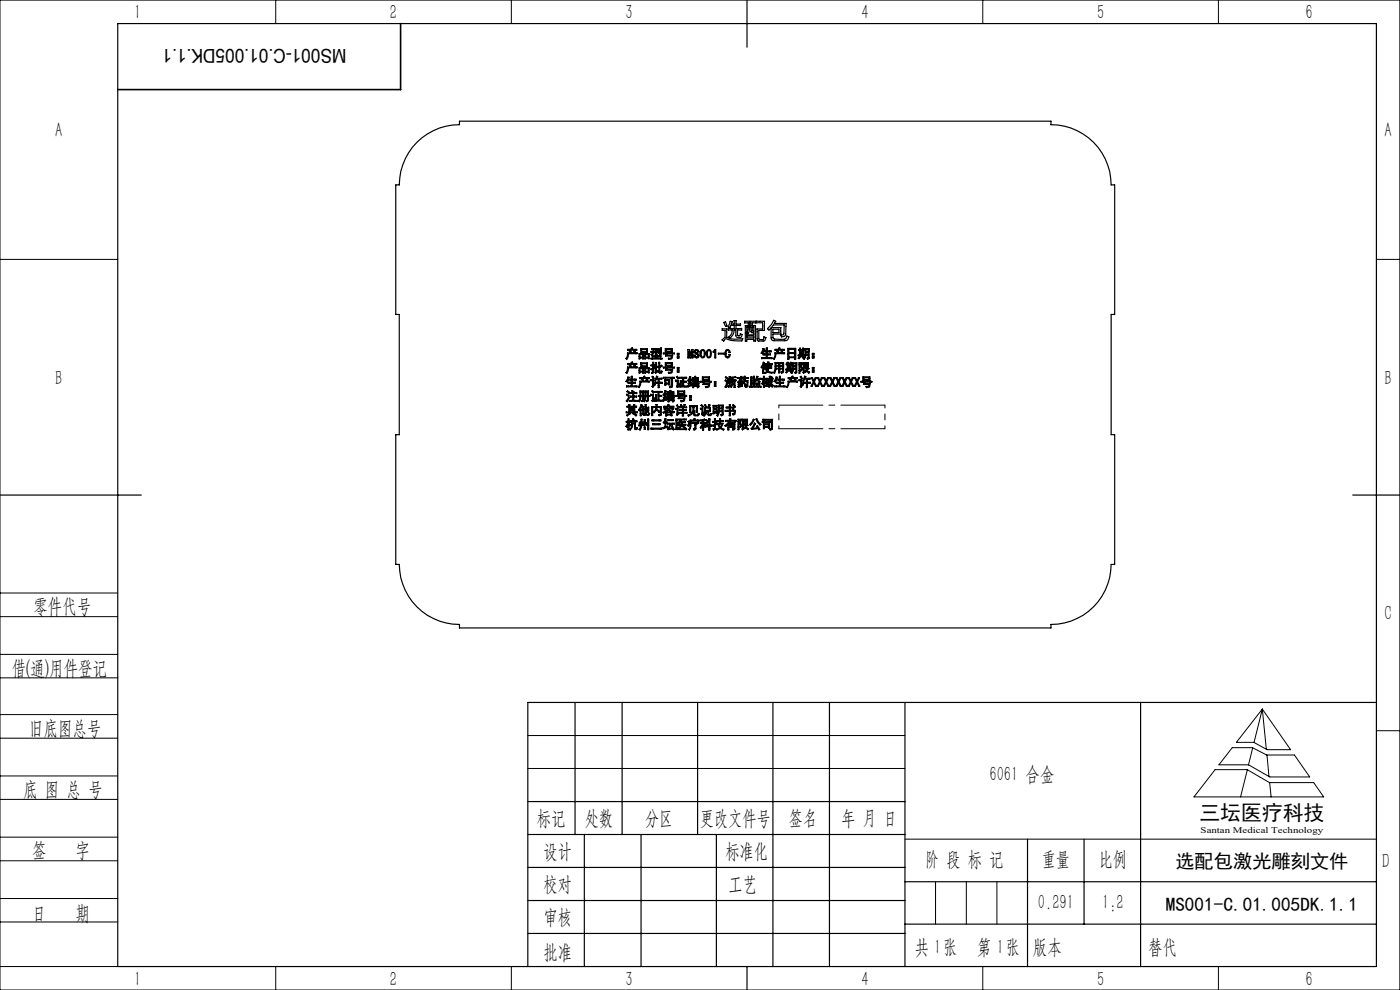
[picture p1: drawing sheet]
<svg xmlns="http://www.w3.org/2000/svg" width="297mm" height="210mm" viewBox="0 0 297 210" stroke-linecap="round" stroke-linejoin="round" font-family="sans-serif">
<g fill="none" stroke="#000" stroke-width=".21">
<path d="M0 0h297v210h-297zM58.5 0v5M108.5 0v5M208.5 0v5M258.5 0v5M0 55h25M292 55h5M0 138.8h25M0 125.8h25M0 130.8h25M0 143.8h25M0 156.6h25"/>
<path d="M0 151.6h25M112 156h80M261.4 158.6h4.3l3 1.6h5.9l3.2 4.6h-8.4l-4.5-2.6h-6.3zM265.7 158.6l-.8 3.6M267.8 150.4l6 8.6h-5l-2.8-1.5h-3.7zM267.8 150.4l-1.8 7.1M267.8 150.4l.8 8.5M292 155h5M0 169.6h25M0 164.6h25M0 177.6h25M112 163h80"/>
<path d="M192 178h100M257.8 163.3h6.8l4.7 2.7h9.4l2.1 3h-27.5zM264.6 163.3l-1.4 5.7M268.8 160.2l.4 4.5M269.3 166l.4 3M0 182.6h25M0 190.6h25M0 195.6h25M198.5 187v9M205 187v9M211.5 187v9M0 205h25"/>
<path d="M58.5 205v5M108.5 205v5M208.5 205v5M258.5 205v5"/>
</g>
<g fill="none" stroke="#000" stroke-width=".25">
<path d="M25 5h267v200h-267zM158.5 0v10M88.4 30.2a12.9 12.9 0 0 1 9.1-3.8v-.7h125.5v.7a12.8 12.8 0 0 1 12.7 12.8h.8v27.5h-.8v25.5h.8v27.5h-.8a12.8 12.8 0 0 1-12.7 12.8v.7h-125.5v-.7a12.8 12.8 0 0 1-12.8-12.8h-.7v-27.5h.7v-25.5h-.7v-27.5h.7a13 13 0 0 1 3.7-9zM133.1 74.1h.9l-.1-.2 .3-.1v.3h.9v.2h-2zM133.1 74.9h1.2l.2-.6 .3 .1-.3 .5 .6-.1v.2h-1.8l-.1 .7-.2 .5-.2-.1 .3-.7zM133.1 77.1h.9l-.1-.2 .3-.1v.3h.9v.2h-2zM133.1 77.8h1.2l.2-.5 .3 .1-.3 .4h.6v.2h-1.8l-.1 .7-.2 .5-.2-.2 .3-.6zM133.2 80h.3l-.2 .4h.6v-.6h.2v.6h.8v.2h-.8v.5h.7v.2h-.7v.6h1v.2h-2.2v-.2h1v-.6h-.7v-.2h.7v-.5h-.7l-.2 .4-.2-.1zM133.5 74.5l.2-.1 .2 .3-.2 .1zM133.5 77.5l.2-.1 .2 .3-.2 .1zM135.6 75h.9v1.1h-.2v-.2h-.6v.2h-.1zM135.6 78h.9v1.1h-.2v-.2h-.6v.2h-.1z"/>
<path d="M135.7 75.2h.6v.6h-.6zM135.7 78.2h.6v.6h-.6zM135.9 74h1.4v.8h-1.4zM135.9 77h1.4v.8h-1.4zM136.1 74.1h1.1v.5h-1.1zM136.1 77.1h1.1v.5h-1.1zM136.8 78h.9v1.1h-.2v-.2h-.6v.2h-.1zM136.8 75h.9v1.1h-.2v-.2h-.6v.2h-.1zM136.9 75.2h.6v.6h-.6zM136.9 78.2h.6v.6h-.6zM138.3 79.9l.2-.1 .2 .4-.1 .2zM138.5 76.9h.2v.5h.2v.2h-.2v.5l.2-.1v.1l-.2 .1-.1 .9-.3 .1-.1-.2 .3-.1v-.6l-.3 .1-.2-.1 .5-.2v-.5h-.4v-.2h.4z"/>
<path d="M138.7 74.1h.3v.5h-.3zM139.1 76.9h.2v.8h.3v.2h-.3v1l.3-.2v.1l-.5 .4zM139.2 75.2v.3h-.8v.2h.8v.3h-1.1v.2h2.3v-.2h-1v-.3h.8v-.2h-.8v-.3h-.4v-.5h-.3l-.4 .7-.1-.1-.1-.1 .4-.5h-.4v-.2l.4 .1v-.5h-.2v-.2h1.2v.2h-.3v.5l.3-.1v.2h-.3v.5M139.3 79.8l.2 .1-.2 .3h1.1v.2h-.6v.7h.7v.2h-.7v.9h-.2v-.9h-.7v-.2h.7v-.7h-.3l-.2 .4-.3-.1zM139.6 74h.2v1h-.2zM139.7 76.9h.2v.9l.4-.3 .2 .1-.6 .4v.9l.3 .1 .1-.3 .2 .1-.2 .3-.5-.1zM140.1 73.8h.2v1.3l-.4 .2v-.2l.2-.1zM140.7 74.9h2.4v.2h-1.5l-.1 .3h1.2l-.2 .7-.6 .1-.1-.2 .5-.1 .2-.4h-1.3l.2-.4h-.7zM140.7 77.9h2.4v.2h-1.5l-.1 .3h1.2l-.2 .7-.6 .1-.1-.2 .5-.1 .2-.4h-1.3l.2-.4h-.7zM141.1 76.9h1.5v.8h-1.5zM141.1 73.9h1.5v.8h-1.5zM141.4 74.1h1v.4h-1z"/>
<path d="M141.4 77.1h1v.4h-1zM143.5 80l.2-.2 .3 .4-.2 .2zM143.7 75h.3v.3h-.3zM143.7 78.6h.3v.3h-.3zM143.7 75.6h.3v.3h-.3zM143.7 78h.3v.3h-.3zM146.1 74.7h.1M146.1 74.7v1.2h-.2v-1.8h.3l.2 1.2 .3-1.2h.3v1.8h-.2v-1.2M146.1 74.7l.3 1.2h.1l.3-1.2M146.3 79.9l.2 .1-.3 .7h.3l.1-.3 .2 .1-.5 .8 .3-.1v.2l-.5 .1-.1-.2 .4-.5-.4 .1-.1-.2zM146.8 74.7h.1M147.4 74.3l.3-.2a.48 .48 0 0 1 .6 .5h-.3a.26 .26 0 0 0-.3-.3 .26 .26 0 0 0-.1 .5l.6 .3a.54 .54 0 0 1-.3 .8 .54 .54 0 0 1-.7-.6h.3a.29 .29 0 0 0 .3 .4 .29 .29 0 0 0 .1-.5l-.6-.4z"/>
<path d="M148.7 74.4l.3-.3 .3 .1a1.12 1.12 0 0 1-.2 1.7l-.4-.2a1.49 1.49 0 0 1 0-1.3zM148.9 74.5l.3-.2 .2 .4-.1 .9-.4 .1a1.17 1.17 0 0 1 0-1.2zM149 79.9h1.5v.8h-1.5zM150 74.4l.4-.3 .2 .1a1.12 1.12 0 0 1-.2 1.7l-.4-.2a1.33 1.33 0 0 1 0-1.3zM150.2 74.5l.3-.2 .2 .4-.1 1h-.4a1.17 1.17 0 0 1 0-1.2zM151.3 74.5l.5-.4v1.8h-.2v-1.4l-.3 .2zM152.4 74.9h1.2v.2h-1.2zM153.2 69.7l1 .1v1.7a5.2 5.2 0 0 0 3.4 .4l-.2 .4a6.9 6.9 0 0 1-3.4-.4l-.5 .4-.3-.2 .6-.5v-1.5h-.6zM153.5 68.4l.4-.1 .3 .8-.3 .1zM154 79.9l.4 .3-.1 .2-.4-.3zM154.1 74.2l.1-.1a.55 .55 0 0 1 .7 .7h-.2l-.1-.3-.2-.2a.88 .88 0 0 0 0 1.4l.2-.1 .1-.4h.2a.57 .57 0 0 1-.3 .7 .57 .57 0 0 1-.7-.2l-.1-.6zM154.7 79.9h.2v.5h.3v.2h-.3v.4l.3-.1v.2l-.3 .1v.8l-.4 .2-.1-.3h.3v-.7l-.3 .2-.1-.2 .4-.1v-.5h-.3v-.2h.3z"/>
<path d="M154.9 68.1l.5 .2-.3 .4h.7l-.1-.7h.5l-.1 .7h1v.4l-1-.1v.7h1.2v.3h-.8v1.2h.4l.2-.4 .3 .1-.2 .7-1-.1-.1-1.5h-.4l-.2 1-.6 .7-.3-.2 .6-.7 .2-.8h-.9v-.3h1.3v-.7h-.8l-.1 .5-.4-.2zM158 68.1h2.3v.4h-.7v.6h.7v3.2h-.4v-.3h-1.5v.4h-.3v-3.3h.7v-.6h-.8zM158.4 69.3h.4l-.4 1.2zM158.4 71.3h1.5v.4h-1.5zM159 69.3h.3v1.2l.6 .1v.4h-1.5v-.4l.4 .2zM159 68.5h.3v.6h-.3zM159.3 80h.2v1h-.2zM159.6 69.3h.3v1l-.3-.2zM159.8 79.8h.3l-.1 1.3h-.2zM160.5 68.1h1.7v2h-1.2v1.8l.1 .1h.8l.2-.6 .4 .2-.3 .7h-1.4l-.1-.1-.1-2.4h1.2v-1.3h-1.3zM160.5 79.8l.3 .1-.2 .4 .8-.1v.3l-.8-.1-.3 .6-.2-.2zM161.9 73.9l.2 .1-.1 .4h.6v-.6h.2v.6h.8v.2h-.8v.5h.6v.2h-.6v.6h1v.2h-2.2v-.2h1v-.6h-.7v-.2h.7v-.5h-.7l-.2 .4-.2-.1z"/>
<path d="M161.9 76.8l.3 .1-.2 .4v1.9h-.2v-1.6l-.2 .4-.1-.1zM162 79.8h.2l-.1 .6h.3v.1h-.3v1.7h-.1v-1.2l-.3 .6-.1-.2 .4-.9h-.4v-.1h.4zM162.2 77.1l.7 .1v-.4h.2v.4l.7-.1v.3l-.7-.1v.3h.6v.6h-.6l-.2 .5 1 .3-.1 .2-1-.3-.6 .3-.1-.1 .6-.3-.4-.5 .2-.1 .3 .4 .1-.4h-.6v-.6h.6v-.3l-.7 .1zM162.5 77.7h.4v.3h-.4zM163.1 77.7h.4v.3h-.4zM163.6 79.9l.3 .2-.2 .1zM164 69.8h1.2v.7h-1.2zM164.1 67.9l.5 .2-.3 .5h2.5v.4l-.2 2.2-.8 .3-.2-.4 .7-.2 .1-2h-2.3l-.4 .6h2v1.4h-1.7l.1 1 2.3 .1 .3-.1 .2-.6 .5 .2a.77 .77 0 0 1-.9 .8h-2.3a.55 .55 0 0 1-.6-.6v-2.1l-.5 .4-.3-.3 .9-.9zM164.4 74.9h1.2l.2-.6 .3 .1-.3 .5 .6-.1v.2h-1.8l-.1 .7-.3 .5-.1-.1 .3-.7zM164.4 76.9h1.8l-.1 2.1-.3 .2-.1-.3h.3v-.6h-.6v.8h-.2v-.8h-.6l-.3 .9-.2-.1 .3-.8zM164.4 74.1h.9l-.1-.2 .2-.1 .1 .3h.9v.2h-2zM164.6 77.7h.6v.4h-.6z"/>
<path d="M164.6 77.1h.6v.4h-.6zM164.6 80h.3l-.2 .4h.6v-.6h.3v.6h.8v.2h-.8v.5h.6v.2h-.6v.6h.9v.2h-2.1v-.2h.9v-.6h-.6v-.2h.6v-.5h-.6l-.2 .4-.3-.1zM164.8 74.5l.2-.1 .2 .3-.2 .1zM165.4 77.7h.6v.4h-.6zM165.4 77.1h.6v.4h-.6zM167 76.9h.2v.3h.4v-.3h.3v.3h.1v.2h-.1v.9h.1v.2h-1.3v-.2h.3v-.9h-.2v-.2h.2zM167.1 78.5l.2 .2-.4 .4-.2-.1zM167.1 73.9h1.7v2.3h-.2v-.3h-1.2v.3h-.3zM167.2 77.7h.4v.3h-.4zM167.2 78.1h.4v.2h-.4zM167.2 77.4h.4v.2h-.4zM167.4 74.1h1.2v.7h-1.2z"/>
<path d="M167.4 75h1.2v.7h-1.2zM167.6 78.5l.3 .3-.1 .2-.3-.3zM168.2 77h.9l-.1 2-.3 .2-.1-.2 .2-.1v-.6h-.4l-.4 .9-.2-.1a2.5 2.5 0 0 0 .4-2.1zM168.4 77.1h.4v.5h-.4zM168.4 77.7h.4v.5h-.4zM169.5 76.9h.8l-.3 .8 .3 .6-.4 .4-.1-.2 .2-.1v-.2a.8 .8 0 0 1 0-1.1h-.3v2.1h-.2zM169.6 73.9h.2v.3h.5v-.3h.2v.3h.2v.2h-.2v.9h.2v.2h-1.4v-.2h.3v-.9h-.2v-.2h.2zM169.7 75.5l.2 .2-.5 .4zM169.8 79.9l.2-.1 .2 .4-.2 .2zM169.8 75.1h.5v.2h-.5zM169.8 74.7h.5v.3h-.5zM169.8 74.4h.5v.2h-.5z"/>
<path d="M170.1 75.7l.2-.2 .3 .3-.2 .2zM170.4 76.9h1.1v1.1h-.5l.1 .3 .4-.3 .1 .2-.4 .3 .6 .4-.2 .3-.6-.6-.1-.6h-.3v.9l.3-.2 .1 .2-.5 .3-.1-.1zM170.6 77.1h.7v.3h-.7zM170.6 77.5h.7v.3h-.7zM170.7 79.8l.3 .1-.2 .3h1v.2h-.5v.7h.6v.2h-.6v.9h-.2v-.9h-.7v-.2h.7v-.7h-.4l-.2 .4-.2-.1zM170.8 74h.9v1.9l-.4 .3 .1-.9h-.4l-.4 .9-.2-.1a2.5 2.5 0 0 0 .4-2.1zM171 74.1h.4v.5h-.4zM171 74.7h.4v.5h-.4zM172.3 75h.4v.3h-.4zM172.3 75.6h.4v.3h-.4zM172.3 78h.4v.3h-.4zM172.3 78.6h.4v.3h-.4z"/>
<path d="M183.1 79.9h1.4v.8h-1.4zM132.9 88.1l.7-.5 .1 .2-.6 .4zM133 83.6l.4 .2-.1 .3-.4-.4zM133 86.2h.4v-.3h.2v.3h.8v-.3h.3v.3h.3v.2h-.3v1h.5v.2h-2.3v-.2h.5v-1h-.4zM133.1 82.9l.4 .3-.1 .2-.4-.3zM133.2 88.9h.2v.5h.3v.2h-.3v1.6h-.2v-1.1l-.2 .5-.2-.2 .4-.8h-.3v-.2h.3zM133.3 84.2l.2 .2-.4 .8-.2-.2zM133.4 89.9l.1-.1 .3 .4-.2 .1-.2-.4M133.6 86.4h.8v.2h-.8zM133.6 86.7h.8v.3h-.8zM133.6 87.1h.8v.3h-.8zM133.6 83.3h1.5v.2h-.7v.5h.6v.2h-.6v.7h.8v.3h-1.7v-.3h.7v-.7h-.5v-.2h.5v-.5h-.6z"/>
<path d="M133.8 89.3h1.3v.2h-1.3zM134 89.7h.8v1.2h.2v-.2l.3 .1-.1 .2-.5 .1-.1-1.2h-.4l-.1 .8-.4 .5-.1-.1 .3-.3zM134 82.9l.2-.1 .3 .3-.2 .2zM134.2 88.9l.2-.1 .2 .4h-.2zM134.4 87.6l.7 .4-.2 .2-.6-.4zM135.6 89.6h.3l-.2 .7h-.2zM135.7 82.9h.8v1h.3v-1h.7v1h.4v.2h-.4v1l-.3 .1-.1-.2 .2-.1v-.8h-.3l-.3 1.1-.2-.1 .3-1h-.3v1l-.3 .1-.1-.2 .2-.1v-.8h-.3l-.3 1.1-.2-.1 .2-1h-.3v-.2h.4zM135.7 80.1h.9l-.1-.2 .3-.1v.3h.9v.2h-2zM135.7 80.8h1.2l.3-.5 .2 .1-.2 .4h.6v.2h-1.8l-.1 .7-.3 .5-.2-.2 .3-.6zM136 83.1h.3v.8h-.3zM136 85.8l.2 .1-.2 .5v1.8h-.2v-1.4l-.2 .3-.1-.1zM136 88.9h.2v.2a3.3 3.3 0 0 1-.4 2.1l-.2-.1a3 3 0 0 0 .4-2.2z"/>
<path d="M136.1 80.5l.2-.1 .2 .3-.2 .1zM136.2 89.6h.2l.2 .6h-.2zM136.3 86.2h.3v.5l.3-.1-.1-.7h.3v.6l.5-.1-.1 1h-.3l-.1-.2h.3v-.6l-.3 .1v1h-.2v-.9l-.3 .1v.9l.9 .1 .1-.3 .2 .1-.1 .3h-1.3l-.1-1-.2 .1-.1-.2 .3-.1zM136.7 89h.2v2.1h-.2zM136.9 89.7l.2-.1 .3 .6h-.2zM137 83.1h.3v.8h-.3zM137.4 88.9h.2v2.2h-.2zM138 80.5l.6 .1v1.1l.3-.3 .1 .2-.5 .6-.2-.2 .1-1.3h-.4zM138 83.6l.6 .1v.9l.2-.2 .1 .2-.4 .6-.2-.2 .1-.2v-1h-.4zM138.1 90.8h2.3v.2h-2.3zM138.2 86.2h1l-.1-.4 .3 .1-.1 .3h1v1.9l-.5 .1-.1-.2 .4-.1v-1.5h-.8v.4l.7 .5-.2 .2-.6-.5-.4 .6-.3-.2 .5-.4 .1-.6h-.6v1.8h-.3zM138.3 89.1h1.9v.2h-1.9z"/>
<path d="M138.4 82.9l.3 .3-.1 .2zM138.5 89.9h1.5v.2h-1.5zM139 83h1.4v.2h-.6v.7h.6v.2h-.6v.8h.7v.2h-1.7v-.2h.3v-1.2h.2v1.2h.3v-1.7h-.6zM140.7 84.8l.7-.2v.2l-.7 .3zM140.7 87.4l.7-.3 .5-.5 .6 .6 .6 .2-.2 .2-.3-.2v.8h-.2v-.2h-1v.2h-.2v-.8l-.4 .2zM140.7 80h2.4v.2h-.4l-.1 2h-.5l-.1-.2 .4-.1v-1.7h-1.7zM140.9 86.2h2v.4h-.2v-.3h-1.6v.3h-.2zM140.9 86.8l.6-.3 .2 .1-.7 .4zM141 88.9h.3v.6h.2v.2h-.2v.8l.3-.1v.2l-.8 .3-.1-.2 .4-.1v-.9h-.4v-.2h.3zM141 80.5h1.1v1.1h-.3v-.2h-.5v.3h-.3zM141.1 82.9l.2 .1-.4 .7h.3l.2-.3 .1 .1-.5 .8 .4-.1v.2l-.6 .1-.1-.2 .4-.5-.3 .1-.1-.2zM141.3 80.7h.5v.6h-.5z"/>
<path d="M141.3 87.4l.6-.4 .6 .4zM141.4 87.6h1v.3h-1zM141.6 89.8h1.5v.1h-1.5zM141.6 83.1h.6l-.1-.2 .1-.1 .2 .3h.5v.6h-1l-.1 .1 1.2 .1-.1 1.3-.2 .1-.1-.3h.2v-.4h-.2l.1 .4h-.2v-.4h-.2v.4h-.2v-.4h-.2v.6h-.2v-.9l-.2 .4-.1-.2 .2-.5zM141.7 85.9l.2-.1 .1 .3-.2 .1zM141.7 89h1.2v.2h-1.2zM141.9 83.2h.9v.3h-.9zM141.9 84.1h.2v.3h-.2zM142.1 89.9l.3 .2-.5 .8 .8-.1-.2-.4 .1-.1 .4 .8-.2 .1-.1-.2-1 .1-.1-.2 .2-.2zM142.2 86.4l.6 .4-.1 .2-.6-.4zM142.3 84.1h.2v.3h-.2zM142.6 84.1h.2v.3h-.2z"/>
<path d="M143.3 86.6h.5v1.1l.2-.1 .1 .1-.4 .4-.2-.1 .1-1.2h-.3zM143.3 80.6l.6 .1v.9l.1-.2 .1 .2-.4 .6-.2-.2 .2-1.2h-.4zM143.3 83.9h2.4v.2h-1.5l-.1 .3h1.2l-.1 .4a.48 .48 0 0 1-.7 .3l-.1-.1 .6-.1 .1-.3h-1.2l.1-.5h-.7zM143.4 88.9h2.2v.2h-2v1.9h2.1v.1h-2.3zM143.5 86l.2-.1 .3 .4-.2 .1zM143.8 82.9h1.4v.8h-1.4zM144 83.1h1.1v.4h-1.1zM144.1 86.3h.9l.1-.5 .3 .1-.3 .4h.6v.2h-.7v.4h.6v.2h-.6v.4h.7v.2h-.7v.5h-.3l.1-.5h-.7v-.2h.7v-.4h-.6v-.2h.6v-.4h-.7zM144.2 89.2l.3 .1-.2 .2h1.1v.1h-.7v.4h.8v.2h-.8l.8 .5-.2 .2-.7-.5-.7 .5-.2-.2 .5-.2 .3-.3h-.7v-.2h.7v-.4h-.3l-.2 .3-.2-.1zM144.2 80h1.5v.2h-.7v.7h.6v.2h-.6v.8h.7v.2h-1.7v-.2h.3v-1.2h.2v1.2h.3v-1.7h-.6zM144.4 85.9l.1-.1 .2 .4-.2 .1zM145.9 81.8l.8-.2v.2l-.7 .3z"/>
<path d="M145.9 89.4l.2-.1 .3 .4-.2 .1zM146.3 84h.3v.3h-.3zM146.3 84.6h.3v.3h-.3zM146.3 86h1.7v1.4h-.3v-1.2h-1.2v1.3h-.2zM146.4 89.1h.9l-.1-.2 .2-.1 .1 .3h.8v.2h-1.7v1.1l-.3 .8-.2-.1 .3-.5v-.5l-.4 .3-.1-.2 .5-.3zM146.8 89.6h1.4v.2l-.6 .3-.1 1-.3 .1-.1-.2 .3-.1v-.9l.4-.2h-1zM146.9 80.1h.5l.1-.3 .1 .3h.6v.6h-1.1v.2h1.2l-.1 1.3-.2 .1-.1-.3h-.2v-.4h-.2v.4h-.1v-.4h-.3v.6h-.1v-.9l-.2 .4-.2-.2 .3-.5zM147 86.4h.1a1.51 1.51 0 0 1-1 1.9l-.2-.3a1.34 1.34 0 0 0 1.1-1.6zM147.1 80.2h.9v.3h-.9zM147.1 81.1h.3v.3h-.3zM147.2 87.1h.2v.9h.6l.1-.3 .2 .1-.1 .3-1 .1zM147.5 81.1h.2v.3h-.2z"/>
<path d="M147.9 81.6h.2v.4h-.2zM147.9 81.1h.2v.3h-.2zM148.6 80.9h2.3v.2h-1.5l-.1 .3h1.3l-.2 .7-.6 .1-.2-.2 .6-.1 .1-.3h-1.2l.1-.5h-.6zM148.6 86.6h.5v1.1l.3-.3 .1 .2-.5 .4-.2-.1 .1-1.1h-.3zM148.6 89.1l.9-.2 .1 .2h-.3v.5h.3v.2h-.3v1.4h-.3v-1l-.3 .6-.1-.1 .4-.9h-.4v-.2h.4v-.4l-.3 .1zM148.7 86l.1-.1 .5 .3-.2 .2zM149.2 80.1h1.1v.4h-1.1zM149.4 89.9l.3 .3-.2 .2-.2-.4zM149.5 86.4h.7l.2-.6 .2 .1-.2 .5h.3v.8h-.3v.7l.2 .1 .1-.3 .3 .1-.2 .3h-.6v-.9h-.2l-.2 .7-.4 .4-.2-.2 .4-.4 .2-.5h-.3zM149.5 85.9l.1-.1 .3 .5-.2 .1zM149.6 86.6h.9v.5h-.9zM149.8 89.2l.1-.1 .4 .4-.2 .1z"/>
<path d="M149.8 89.7l.4 .4-.1 .1-.4-.4zM150.4 88.9h.2v1.4l.3-.1 .1 .2h-.4v.8h-.2v-.7l-.8 .2-.1-.3 .9-.1zM151.3 86h.8v1.7h-.2v-.2h-.4v.3h-.2zM151.5 86.2h.4v.4h-.4zM151.5 86.8h.4v.5h-.4zM151.6 88.8h.2v.6h.2v.2h-.2v.3l.2-.1v.2l-.2 .2-.1 .9-.3 .1-.1-.2 .3-.1v-.7l-.3 .2-.1-.2 .4-.1v-.5h-.4v-.2h.4zM151.6 81h.3v.3h-.3zM151.6 81.6h.3v.3h-.3zM152.1 89.2h.6l-.1-.3h.3v.3h.6v.2h-.6v.4h.5l-.5 .9 .7 .3-.1 .2-.7-.3-.7 .3-.1-.1-.1-.1 .7-.3-.4-.9h.5v-.4h-.6zM152.4 85.9h1v1.9l-.1 .3-.3 .1-.1-.3h.3v-.6h-.6l-.3 1-.3-.2a2.61 2.61 0 0 0 .4-2zM152.5 90h.6l-.3 .6zM152.6 86.1h.6v.4h-.6z"/>
<path d="M152.6 86.7h.6v.4h-.6zM153.9 89.2h.8l.1-.4 .2 .1-.1 .3h1.2v.2h-1.2l-.2 .2h1.2v1.4l-.4 .2-.1-.2 .3-.1v-.2h-1.1v.5h-.2v-1.2l-.4 .4-.2-.1 .9-.9h-.8zM153.9 80.6l.5 .3-.2 .2-.4-.3zM154.1 86.4h.6v-.6h.2v.6h.8l-.1 .7h.4l-.1 .8-.4 .1-.1-.2 .4-.1v-.5h-.9v1h-.2v-1l-.9 .1v-.2h.9v-.6h-.6zM154.1 81.3l.2 .1-.2 .8-.3-.1zM154.6 90.2h1.1v.3h-1.1zM154.6 89.8h1.1v.3h-1.1zM154.9 86.5h.6l-.1 .6h-.5zM155.3 80l.7-.1 .1 .2h-.6v.5h.6v.2h-.2l.1 1.4h-.3v-1.4h-.2l-.1 .8-.2 .6-.2-.2 .2-.5zM155.4 86l.2-.2 .4 .5-.1 .1zM156.4 80.1h.8v-.2h.2v.2h.5v-.3h.2v.3h.7v.2h-.7v.2h-.2v-.2h-.5v.2h-.2v-.2h-.8zM156.5 81.9l1-.1v.1l-.8 .3z"/>
<path d="M156.6 88.9h.7l-.2 .8 .2 .6-.4 .4-.1-.2 .2-.1 .1-.2a.79 .79 0 0 1 0-1.1h-.4v2h-.1zM157 80.5l.2 .1-.4 .4h.3l.2-.3 .2 .1-.5 .7 .5-.1-.1 .2-.7 .1-.1-.2 .4-.3h-.4l-.1-.1zM157.5 88.9h1.1v1h-.5l.1 .4 .3-.3 .2 .2-.5 .3 .6 .4-.2 .2-.5-.6-.2-.6h-.2v1l.3-.2v.2l-.5 .3-.1-.2zM157.7 89.5h.7v.3h-.7zM157.7 89.1h.7v.3h-.7zM157.8 81.3l.2-.1 .2 .4-.2 .1zM157.9 80.5h.2l-.1 .2h.7l-.1 1.2-.1 .2-.3 .1-.2-.2 .5-.2v-.9h-.6l-.3 .4-.2-.1zM159.3 81.2h1.9l-.1 .7h.3v.3h-2.4v-.3h.3zM159.5 81.4h.3v.6h-.3zM159.8 88.9l.2 .1-.8 1.2-.2-.1zM160.1 89.7l.2 .2-.6 .9 1-.1-.2-.3 .2-.1 .5 .8-.2 .1-.2-.3-1.3 .2-.2-.2zM160.1 81.4h.3v.6h-.3z"/>
<path d="M160.4 88.9l.1-.1 .4 .8 .5 .4-.2 .2-.5-.7zM160.6 81.4h.4v.6h-.4zM160.7 80.6l.5 .4-.2 .1-.3-.4zM161.7 89.4h1.7v.2h-1.7zM161.9 88.9l2 .1-.1 2.1-.4 .1-.1-.2 .4-.2v-1.7h-1.8zM162 89.9h1.2v.9h-.2v-.1h-.8v.2h-.2zM162.1 81l.2 .3 .1-.1M162.1 81l.1-.1 .2 .3M162.2 90.1h.8v.4h-.8zM162.5 80.2l.7 .1v-.5h.2v.5l.6-.1v.2h-.6l.1 1 .2-.8h.2l-.3 1 .2 .3 .1-.2h.1l-.1 .4-.4-.3-.3 .3-.3-.1 .5-.4-.2-1.2h-.7zM162.6 80.6h.1v.4h.2v-.4h.2v.4h.1v.1h-.1v.7h-.2v-.7h-.2l-.2 .9-.2-.1 .2-.4 .1-.4-.2-.1h.2zM167.2 80.8h1.2l.2-.5 .2 .1-.2 .4h.6v.2h-1.8l-.1 .7-.3 .5-.1-.2 .3-.6z"/>
<path d="M167.2 80.1h.9l-.1-.2 .2-.1 .1 .3h.9v.2h-2zM167.5 80.5l.2-.1 .3 .3-.2 .1zM169.5 80.5l.6 .1v1.1l.2-.3 .1 .2-.5 .6-.1-.2 .1-1.3h-.4zM172.1 80.1h.3l.2 .7 .3-.7h.3l-.4 .9 .4 .9h-.2l-.4-.7-.3 .7h-.3l.5-.9zM173.4 80.1h.3l.3 .7 .2-.7h.3l-.4 .9 .5 .9h-.3l-.3-.7-.4 .7h-.2l.4-.9zM174.7 80.1h.3l.3 .7 .3-.7h.2l-.4 .9 .5 .9h-.3l-.3-.7-.4 .7h-.2l.5-.9zM176 80.1h.3l.3 .7 .3-.7h.2l-.4 .9 .5 .9h-.3l-.3-.7-.4 .7h-.2l.5-.9zM177.3 80.1h.3l.3 .7 .3-.7h.2l-.4 .9 .5 .9h-.3l-.3-.7-.3 .7h-.3l.5-.9zM178.6 80.1h.3l.3 .7 .3-.7h.2l-.4 .9 .5 .9h-.3l-.3-.7-.3 .7h-.3l.5-.9zM180 80.1h.2l.3 .7 .3-.7h.2l-.4 .9 .5 .9h-.2l-.4-.7-.3 .7h-.3l.5-.9zM181.3 80.1h.2l.3 .7 .3-.7h.3l-.5 .9 .5 .9h-.2l-.4-.7-.3 .7h-.3l.5-.9zM182.6 80.9h2.4v.2h-1.5l-.1 .3h1.2l-.1 .4a.48 .48 0 0 1-.7 .3l-.1-.1 .6-.1 .1-.3h-1.2l.1-.5h-.7z"/>
<path d="M183.3 80.1h1.1v.4h-1.1zM0 105h30M287 105h10M122 149v28M132 149v28M148 149v28M164 149v56M176 149v56M192 149v56M242 149v56M292 149h-180v56M112 170h80"/>
<path d="M112 177h80M124 177v28M136 177v28M152 177v28M218 178v27M230 178v18M112 184h80M112 191h80M112 198h80M192 187h100M192 196h100M158.5 205v5"/>
</g>
<path d="M85 5v14h-60" fill="none" stroke="#000" stroke-width=".35"/>
<path d="M165.2 85.9h22.5M165.2 90.9h22.5" fill="none" stroke="#000" stroke-width=".21" stroke-dasharray="30.5 1.3 1.3 1.3" stroke-dashoffset="21.1"/>
<path d="M165.2 85.9v5M187.7 85.9v5" fill="none" stroke="#000" stroke-width=".21" stroke-dasharray="30.5 1.3 1.3 1.3" stroke-dashoffset="29.9"/>
<g font-size="4.4">
<text x="28.5" y="4.1">1</text>
<text x="82.7" y="4.1">2</text>
<text x="132.7" y="4.1">3</text>
<text x="182.7" y="4.1">4</text>
<text x="232.7" y="4.1">5</text>
<text x="277" y="4.1">6</text>
<text x="11.7" y="29.1">A</text>
<text x="293.7" y="29.1">A</text>
<text x="11.7" y="81.6">B</text>
<text x="293.7" y="81.6">B</text>
<text x="7.1" y="130.1">零件代号</text>
<text x="293.7" y="131.6">C</text>
<text x="2.5" y="143.2">借(通)用件登记</text>
<text x="6.2" y="155.8">旧底图总号</text>
<text x="209.9" y="165.6">6061 合金</text>
<text x="4.9" y="168.9">底 图 总 号</text>
<text x="113.9" y="174.9">标记</text>
<text x="124.1" y="174.9">处数</text>
<text x="136.9" y="174.9">分区</text>
<text x="148.5" y="174.9">更改文件号</text>
<text x="167.4" y="174.9">签名</text>
<text x="178.5" y="174.9">年 月 日</text>
<text x="254.4" y="174">三坛医疗科技</text>
<text x="6.8" y="181.9">签</text>
<text x="16" y="181.9">字</text>
<text x="115.3" y="181.9">设计</text>
<text x="153.9" y="181.9">标准化</text>
<text x="196.3" y="183.7">阶 段 标 记</text>
<text x="221" y="183.7">重量</text>
<text x="233.1" y="183.7">比例</text>
<text x="293.2" y="184.1">D</text>
<text x="115.3" y="189">校对</text>
<text x="154.6" y="189">工艺</text>
<text x="6.8" y="195.2">日</text>
<text x="16" y="195.2">期</text>
<text x="115.4" y="196">审核</text>
<text x="220.2" y="192.7">0.291</text>
<text x="233.8" y="192.7">1:2</text>
<text x="115.3" y="203.4">批准</text>
<text x="194" y="202.4">共 张</text>
<text x="198.1" y="202.4">1</text>
<text x="207.3" y="202.4">第 张</text>
<text x="211.5" y="202.4">1</text>
<text x="219.1" y="202.4">版本</text>
<text x="243.6" y="202.4">替代</text>
<text x="28.5" y="209.1">1</text>
<text x="82.7" y="209.1">2</text>
<text x="132.7" y="209.1">3</text>
<text x="182.7" y="209.1">4</text>
<text x="232.7" y="209.1">5</text>
<text x="277" y="209.1">6</text>
</g>
<g font-size="4.1">
<text x="73.5" y="10.4" transform="rotate(-180 73.5 10.4)">MS001-C.01.005DK.1.1</text>
<text x="249.4" y="184">选配包激光雕刻文件</text>
<text x="247.3" y="193.1">MS001-C.01.005DK.1.1</text>
</g>
<text font-size="1.9" x="254.7" y="176.6">Santan Medical Technology</text>
</svg>
